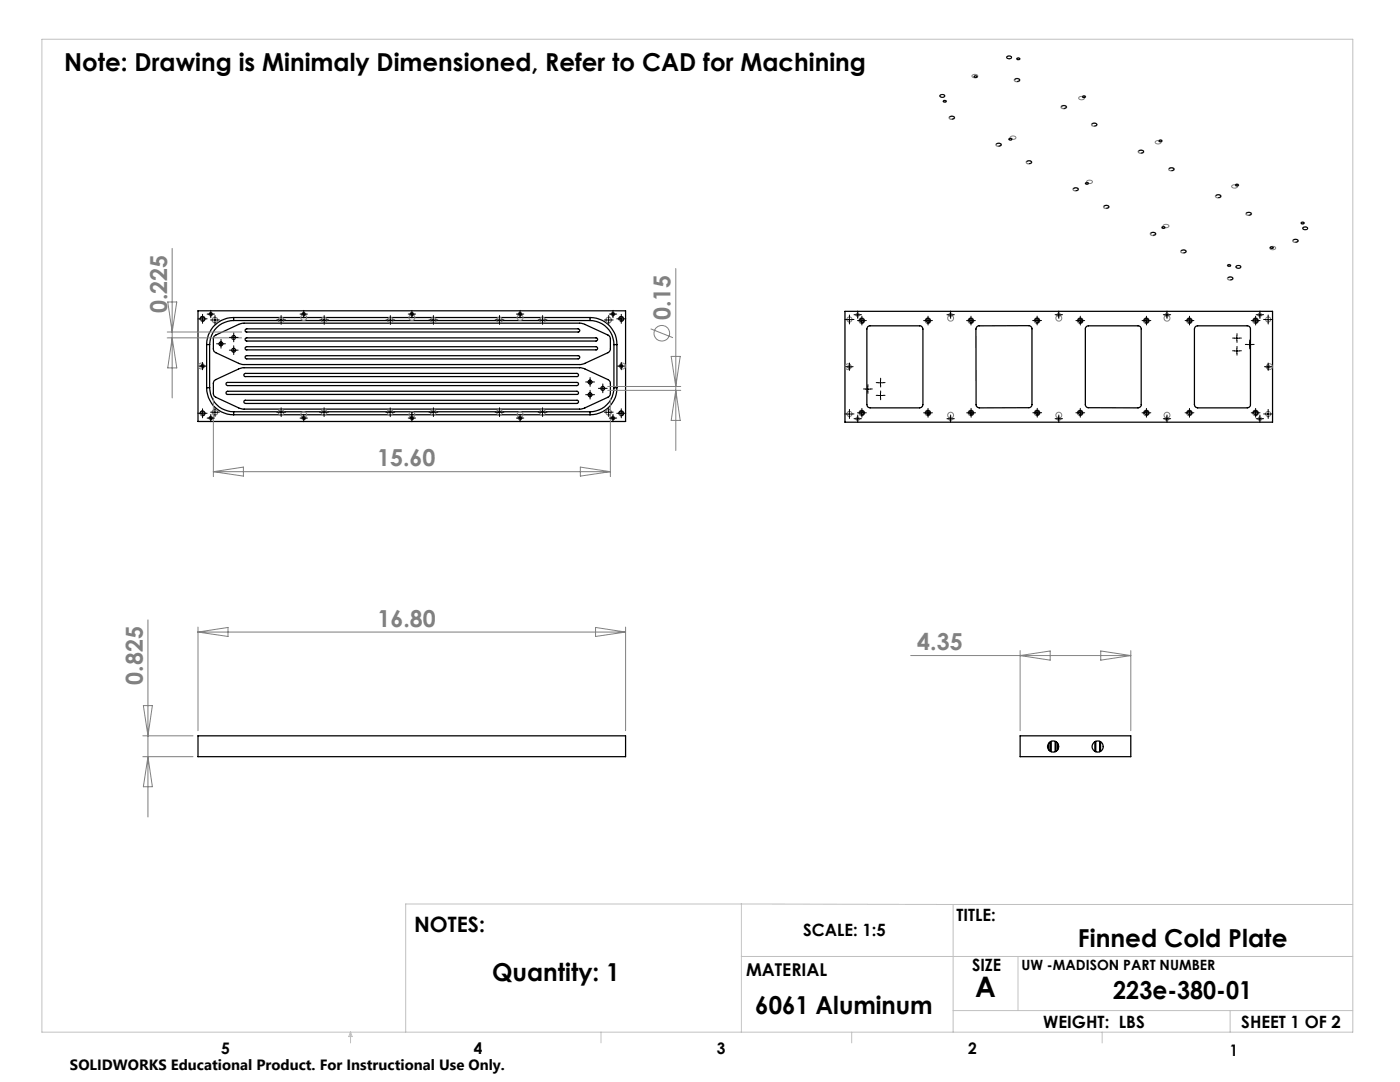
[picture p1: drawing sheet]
<svg xmlns="http://www.w3.org/2000/svg" width="279mm" height="216mm" viewBox="0 0 279 216" stroke-linecap="round" stroke-linejoin="round" font-family="sans-serif">
<g fill="none" stroke="#c0c0c0" stroke-width=".2">
<path d="M8.4 7.8h261.6v198.2h-261.6zM148 180.4v25.6M148 180.4h-67v25.6M148 190.9h122M148 180.4l42.2 .1M190.2 180.5v25.5M190.2 180.5h79.8M203.2 190.9v10.7M70 206v2.1M70 206l.3 .8h-.7zM119.9 206v2.1M170 206v2.1"/>
<path d="M190.2 201.6h79.8M220 206v2.1M245.5 201.6v4.4"/>
</g>
<g fill="none" stroke="#000" stroke-width=".25">
<path d="M39.5 62h85.3v22.1h-85.3zM41.2 77.4a5.3 5.3 0 0 0 5.4 5.4M41.2 68.8v8.6M41.2 68.8h.6M41.2 77.4h.6M41.8 77.4a4.8 4.8 0 0 0 4.8 4.8M41.8 68.8v8.6M42.8 67.1l5-2.4 .6-.2h67.6l.6 .2 4.7 2.2 .3 .2 .2 .4v2.2l-.3 .5-4.9 2.4-.6 .1h-67.6l-.6-.1-4.7-2.2a.75 .75 0 0 1-.5-.8v-2.1zM42.8 76l5-2.4 .6-.2h67.6l.6 .2 4.7 2.1 .3 .3 .2 .4v2.2l-.3 .5-4.9 2.4-.6 .1h-67.6l-.6-.1-4.7-2.2a.75 .75 0 0 1-.5-.8v-2.1zM45.2 76.4l69.9-.1a.32 .32 0 0 1 .4 .3 .32 .32 0 0 1-.4 .3h-69.7l-.3-.2zM45.2 78.2l.2-.1h69.7a.32 .32 0 0 1 .4 .3 .32 .32 0 0 1-.4 .3h-69.8l-.2-.2zM46.6 63.4a5.4 5.4 0 0 0-5.4 5.4"/>
<path d="M46.6 64a4.8 4.8 0 0 0-4.8 4.8M46.6 63.4h71.2M46.6 64h71.2M46.6 63.4v.6M48.8 74.6l.2-.1h66.1a.32 .32 0 0 1 .4 .3 .32 .32 0 0 1-.4 .3h-66.2l-.2-.1zM48.8 79.9h66.3a.32 .32 0 0 1 .4 .3 .32 .32 0 0 1-.4 .3h-66.1l-.3-.2zM49 65.7l.2-.1h66.2a.32 .32 0 0 1 .3 .3 .32 .32 0 0 1-.3 .4h-66.3l-.2-.2zM49 67.5l70-.1a.32 .32 0 0 1 .3 .3 .32 .32 0 0 1-.3 .4h-69.8l-.3-.3zM49 69.3l.2-.1h69.8a.32 .32 0 0 1 .3 .3 .32 .32 0 0 1-.3 .3h-69.9l-.2-.2zM49 71h66.4a.32 .32 0 0 1 .3 .3 .32 .32 0 0 1-.3 .3h-66.2l-.3-.2zM117.8 63.4a5.3 5.3 0 0 1 5.3 5.4M117.8 64a4.8 4.8 0 0 1 4.7 4.8"/>
<path d="M117.8 63.4v.6M122.5 77.4a4.8 4.8 0 0 1-4.7 4.8M122.5 68.8v8.6M122.5 68.8h.6M122.5 77.4h.6M123.1 77.4a5.3 5.3 0 0 1-5.3 5.4M123.1 68.8v8.6M168.6 62.1h85.4v22.1h-85.4zM173.2 65.2l.3-.2h10.1a.66 .66 0 0 1 .6 .7v15.1l-.1 .3-.5 .3h-10a.66 .66 0 0 1-.6-.6v-15.1zM195 65.2l.3-.2h10a.66 .66 0 0 1 .7 .6v15.1a.6 .6 0 0 1-.7 .7h-9.9a.66 .66 0 0 1-.6-.6v-15.1zM216.8 65.2l.3-.2h10a.6 .6 0 0 1 .7 .7v15.1a.66 .66 0 0 1-.7 .6h-9.9a.6 .6 0 0 1-.6-.7v-15.2zM238.5 65.3l.4-.3h10a.6 .6 0 0 1 .7 .7v15.1a.66 .66 0 0 1-.7 .6h-9.9l-.5-.3-.1-.3v-15.1z"/>
<path d="M46.6 82.8h71.2M46.6 82.2h71.2M46.6 82.2v.6M82.2 82.2v.6M117.8 82.2v.6M39.5 146.8h85.3v4.2h-85.3zM203.6 146.8h22.1v4.2h-22.1zM209.3 148.3v1.3M209.6 148v1.9M209.8 147.9v2.1M210.6 147.9v2.1M210.7 148v1.9"/>
<path d="M211.1 148.3v1.3M218.5 148v1.9M218.7 147.9v2.1M219.5 147.9v2.1M219.6 148v1.9"/>
<circle cx="40.4" cy="63.6" r=".4"/>
<circle cx="40.4" cy="73.1" r=".25"/>
<circle cx="42" cy="62.7" r=".25"/>
<circle cx="44.1" cy="68.6" r=".38"/>
<circle cx="46.6" cy="67.3" r=".38"/>
<circle cx="46.6" cy="69.9" r=".38"/>
<circle cx="60.6" cy="62.7" r=".25"/>
<circle cx="82.2" cy="62.7" r=".25"/>
<circle cx="103.8" cy="62.7" r=".25"/>
<circle cx="117.8" cy="76.2" r=".38"/>
<circle cx="117.8" cy="78.8" r=".38"/>
<circle cx="120.3" cy="77.5" r=".38"/>
<circle cx="122.3" cy="62.7" r=".25"/>
<circle cx="124" cy="73.1" r=".25"/>
<circle cx="124" cy="63.6" r=".4"/>
<circle cx="172" cy="64" r=".38"/>
<circle cx="185.2" cy="64" r=".39"/>
<circle cx="193.7" cy="64" r=".38"/>
<circle cx="207" cy="64" r=".38"/>
<circle cx="215.6" cy="64" r=".39"/>
<circle cx="228.8" cy="64" r=".39"/>
<circle cx="237.4" cy="64" r=".39"/>
<circle cx="250.6" cy="64" r=".39"/>
<circle cx="40.4" cy="82.5" r=".41"/>
<circle cx="42" cy="83.4" r=".24"/>
<circle cx="60.6" cy="83.4" r=".24"/>
<circle cx="82.2" cy="83.4" r=".24"/>
<circle cx="103.8" cy="83.4" r=".24"/>
<circle cx="122.3" cy="83.4" r=".24"/>
<circle cx="124" cy="82.5" r=".41"/>
<circle cx="172" cy="82.4" r=".37"/>
<circle cx="185.2" cy="82.4" r=".37"/>
<circle cx="193.8" cy="82.4" r=".37"/>
<circle cx="207" cy="82.4" r=".38"/>
<circle cx="215.6" cy="82.4" r=".38"/>
<circle cx="228.8" cy="82.4" r=".38"/>
<circle cx="237.4" cy="82.4" r=".38"/>
<circle cx="250.6" cy="82.4" r=".38"/>
<circle cx="210.2" cy="149" r="1.11"/>
<circle cx="219.1" cy="149" r="1.11"/>
</g>
<g fill="none" stroke="#808080" stroke-width=".2">
<path d="M34.4 49.6v29.8M134.9 53.6v36.3M33.4 66.3h14.8M33.4 67.4h14.8M33.5 60.3h1.8l-.9 6zM34.4 67.4l.9 6h-1.8zM42.6 79.5v15.6M121.3 77.1h14.6M121.3 77.9h14.6M121.8 79.5v15.6M129.9 65.6l4.4 1.8M133.9 71.1h1.8l-.8 6z"/>
<path d="M134.9 77.9l.8 6h-1.8zM42.6 94.1h79.2M42.6 94.1l6-.9v1.8zM115.8 93.2l6 .9-6 .9zM29.5 123.7v39.3M39.5 125.1v20.7M39.5 126.1h85.3M39.5 126.1l6-.9v1.8zM118.9 125.2l5.9 .9-5.9 .9zM124.8 125.1v20.7M181.8 130.8h43.9M203.6 129.8v16"/>
<path d="M203.6 130.8l6-.9v1.8zM219.7 129.9l6 .9-6 .9zM225.7 129.8v16M28.5 151h10M28.5 146.8h10M28.6 140.8h1.8l-.9 6zM29.5 151l.9 6h-1.8z"/>
<circle cx="132.1" cy="66.5" r="1.56"/>
</g>
<g fill="none" stroke="#808080" stroke-width=".25">
<path d="M194.5 15.2l.4-.1a.22 .22 0 0 1 .1 .4 .22 .22 0 0 1-.3 0l-.3-.2zM202.6 15.8l.6-.1a.32 .32 0 0 1 .3 .4 .32 .32 0 0 1-.5 .2l-.4-.1a.24 .24 0 0 1-.2-.2 .24 .24 0 0 1 .2-.2zM202.9 11.7l.5-.1a.22 .22 0 0 1 .1 .3 .22 .22 0 0 1-.3 0zM216 19.2l.2-.1a.26 .26 0 0 1 .4 0 .26 .26 0 0 1 0 .4 .26 .26 0 0 1-.4 0zM188.2 20.1h.5a.16 .16 0 0 1 .2 .1 .16 .16 0 0 1-.2 .2h-.4zM189.4 23.4a.6 .6 0 0 1 .6-.2 .6 .6 0 0 1 .5 .4 .59 .59 0 0 1-.6 .2 .59 .59 0 0 1-.5-.4zM198.8 28.7a.53 .53 0 0 1 .6-.2 .53 .53 0 0 1 .4 .5 .52 .52 0 0 1-.6 .2 .52 .52 0 0 1-.4-.5zM201.4 27.7l.5-.1a.16 .16 0 0 1 .1 .2 .16 .16 0 0 1-.2 .1h-.4zM204.9 32.2a.53 .53 0 0 1 .6-.2 .53 .53 0 0 1 .3 .5l-.6 .2a.29 .29 0 0 1-.3-.1 .29 .29 0 0 1 0-.4zM211.8 21.2a.53 .53 0 0 1 .6-.2 .53 .53 0 0 1 .4 .5 .54 .54 0 0 1-.6 .2 .54 .54 0 0 1-.4-.5zM214.2 37.6a.53 .53 0 0 1 .6-.2 .53 .53 0 0 1 .4 .5 .52 .52 0 0 1-.6 .2 .52 .52 0 0 1-.4-.5zM216.7 36.5l.4-.1a.28 .28 0 0 1-.2 .4 .28 .28 0 0 1-.3-.3z"/>
<path d="M217.9 24.7l.8-.1a.34 .34 0 0 1 .1 .5 .34 .34 0 0 1-.5 .1l-.2-.1a.25 .25 0 0 1-.3-.2 .25 .25 0 0 1 .1-.2zM227.2 30.1a.54 .54 0 0 1 .6-.2 .54 .54 0 0 1 .4 .5 .54 .54 0 0 1-.6 .2 .54 .54 0 0 1-.4-.5zM231.3 28l.2-.1a.26 .26 0 0 1 .3 0 .26 .26 0 0 1 0 .4 .26 .26 0 0 1-.3 0l-.2-.1zM233.3 33.7a.59 .59 0 0 1 .5-.3 .59 .59 0 0 1 .5 .5 .6 .6 0 0 1-1-.2zM242.6 39a.54 .54 0 0 1 .6-.2 .54 .54 0 0 1 .4 .5l-.3 .2-.4-.1a.27 .27 0 0 1-.3-.1 .27 .27 0 0 1 0-.3zM246.6 36.9l.1-.1a.26 .26 0 0 1 .4-.1 .26 .26 0 0 1 0 .4 .26 .26 0 0 1-.4 0zM220.3 41.1l.8-.1a.34 .34 0 0 1 .1 .5 .34 .34 0 0 1-.5 .1l-.2-.1a.25 .25 0 0 1-.3-.2 .25 .25 0 0 1 .1-.2zM229.6 46.5l.4-.1h.4a.32 .32 0 0 1 .3 .4 .32 .32 0 0 1-.5 .2h-.2a.32 .32 0 0 1-.3-.1 .32 .32 0 0 1-.1-.4zM231.9 45.3h.5a.17 .17 0 0 1 .1 .2 .17 .17 0 0 1-.2 .1l-.3-.1zM235.7 50.1a.59 .59 0 0 1 .5-.3 .59 .59 0 0 1 .5 .5 .6 .6 0 0 1-1-.2zM245 52.9l.4-.1a.22 .22 0 0 1 .2 .2 .22 .22 0 0 1-.3 .2zM245 55.5a.62 .62 0 0 1 1.1 .2 .59 .59 0 0 1-.6 .2 .59 .59 0 0 1-.5-.4z"/>
<path d="M248.7 42.5a.55 .55 0 0 1 .6-.2 .55 .55 0 0 1 .4 .5l-.6 .2a.31 .31 0 0 1-.4-.1 .31 .31 0 0 1 0-.4zM253.5 49.4l.5-.2a.16 .16 0 0 1 .1 .2 .16 .16 0 0 1-.1 .2h-.4zM258.1 47.9l.6-.1a.33 .33 0 0 1 .4 .3 .33 .33 0 0 1-.5 .3l-.5-.1-.1-.2zM259.7 44.4l.4-.1a.23 .23 0 0 1 .1 .4 .23 .23 0 0 1-.3 0l-.3-.2z"/>
<circle cx="40.4" cy="73.1" r=".33"/>
<circle cx="42" cy="62.7" r=".33"/>
<circle cx="42.9" cy="63.8" r=".56"/>
<circle cx="56.1" cy="63.9" r=".56"/>
<circle cx="60.6" cy="62.7" r=".33"/>
<circle cx="64.7" cy="63.8" r=".54"/>
<circle cx="77.9" cy="63.9" r=".55"/>
<circle cx="82.2" cy="62.7" r=".33"/>
<circle cx="86.5" cy="63.9" r=".54"/>
<circle cx="99.7" cy="63.8" r=".54"/>
<circle cx="103.8" cy="62.7" r=".33"/>
<circle cx="108.3" cy="63.9" r=".55"/>
<circle cx="121.5" cy="63.9" r=".55"/>
<circle cx="122.3" cy="62.7" r=".32"/>
<circle cx="124" cy="73.1" r=".33"/>
<circle cx="169.5" cy="73.2" r=".33"/>
<circle cx="171.2" cy="62.8" r=".32"/>
<circle cx="172" cy="64" r=".55"/>
<circle cx="185.2" cy="64" r=".54"/>
<circle cx="189.7" cy="62.8" r=".32"/>
<circle cx="193.8" cy="64" r=".54"/>
<circle cx="207" cy="64" r=".55"/>
<circle cx="211.3" cy="62.8" r=".32"/>
<circle cx="215.6" cy="64" r=".56"/>
<circle cx="228.8" cy="64" r=".55"/>
<circle cx="232.9" cy="62.8" r=".32"/>
<circle cx="237.4" cy="64" r=".56"/>
<circle cx="250.6" cy="64" r=".56"/>
<circle cx="251.4" cy="62.8" r=".33"/>
<circle cx="253.1" cy="73.2" r=".33"/>
<circle cx="42" cy="83.4" r=".33"/>
<circle cx="42.9" cy="82.3" r=".55"/>
<circle cx="56.1" cy="82.3" r=".55"/>
<circle cx="60.6" cy="83.4" r=".33"/>
<circle cx="64.7" cy="82.3" r=".55"/>
<circle cx="77.9" cy="82.3" r=".55"/>
<circle cx="82.2" cy="83.4" r=".33"/>
<circle cx="86.5" cy="82.3" r=".55"/>
<circle cx="99.7" cy="82.3" r=".54"/>
<circle cx="103.8" cy="83.4" r=".33"/>
<circle cx="108.3" cy="82.3" r=".55"/>
<circle cx="121.5" cy="82.3" r=".55"/>
<circle cx="122.3" cy="83.4" r=".32"/>
<circle cx="171.2" cy="83.6" r=".33"/>
<circle cx="172" cy="82.4" r=".55"/>
<circle cx="185.2" cy="82.4" r=".55"/>
<circle cx="189.7" cy="83.6" r=".33"/>
<circle cx="193.8" cy="82.4" r=".55"/>
<circle cx="207" cy="82.4" r=".55"/>
<circle cx="211.3" cy="83.6" r=".33"/>
<circle cx="215.6" cy="82.4" r=".55"/>
<circle cx="228.8" cy="82.4" r=".55"/>
<circle cx="232.9" cy="83.6" r=".33"/>
<circle cx="237.4" cy="82.4" r=".55"/>
<circle cx="250.6" cy="82.4" r=".55"/>
<circle cx="251.4" cy="83.6" r=".33"/>
</g>
<g fill="none" stroke="#808080" stroke-width=".2" stroke-dasharray="15.2 1.3 1.3 1.3" stroke-linecap="butt">
<path d="M188.5 19.3a.46 .46 0 0 0-.4-.5 .46 .46 0 0 0-.5 .4l.4 .2 .5-.1M195.1 15.3a.56 .56 0 0 0-.4-.5 .56 .56 0 0 0-.7 .2 .56 .56 0 0 0 .4 .6 .56 .56 0 0 0 .7-.3M201.8 11.6a.46 .46 0 0 0-.4-.5 .46 .46 0 0 0-.5 .5l.4 .1 .5-.1M216.4 19.7a.56 .56 0 0 0-.4-.5 .56 .56 0 0 0-.7 .2 .56 .56 0 0 0 .4 .6 .56 .56 0 0 0 .7-.3M202.7 27.6a.56 .56 0 0 0-.4-.5 .56 .56 0 0 0-.7 .2 .56 .56 0 0 0 .4 .6 .56 .56 0 0 0 .7-.3M218 36.4a.56 .56 0 0 0-.4-.5 .56 .56 0 0 0-.7 .2 .56 .56 0 0 0 .4 .6 .56 .56 0 0 0 .7-.3M231.6 28.5a.56 .56 0 0 0-.4-.5 .56 .56 0 0 0-.6 .2 .56 .56 0 0 0 .4 .6 .56 .56 0 0 0 .6-.3M246.9 37.4a.56 .56 0 0 0-.4-.6 .56 .56 0 0 0-.6 .2 .56 .56 0 0 0 .4 .6 .56 .56 0 0 0 .6-.2M233.2 45.3a.56 .56 0 0 0-.4-.6 .56 .56 0 0 0-.6 .2 .56 .56 0 0 0 .4 .6 .56 .56 0 0 0 .6-.2M247.6 53.4a.46 .46 0 0 0-.4-.5 .46 .46 0 0 0-.5 .5l.4 .1 .5-.1M254.5 49.7a.56 .56 0 0 0-.4-.6 .56 .56 0 0 0-.6 .2 .56 .56 0 0 0 .4 .6 .56 .56 0 0 0 .6-.2M260.9 45.7a.46 .46 0 0 0-.4-.4 .46 .46 0 0 0-.5 .4l.4 .1 .5-.1"/>
<path d="M40.7 72.9a.59 .59 0 0 0-.9-.3 .59 .59 0 0 0 .2 1 .59 .59 0 0 0 .8-.6l-.1-.1M40.9 63.5a.51 .51 0 0 0-.8-.3 .51 .51 0 0 0 .1 .9 .51 .51 0 0 0 .7-.5v-.1M61.2 63.2a.59 .59 0 0 0-1-.3 .59 .59 0 0 0 .2 1 .59 .59 0 0 0 .8-.6v-.1M82.8 63.2a.59 .59 0 0 0-1-.3 .59 .59 0 0 0 .2 1 .59 .59 0 0 0 .8-.6v-.1M104.4 63.2a.59 .59 0 0 0-1-.3 .59 .59 0 0 0 .2 1 .59 .59 0 0 0 .8-.6v-.1M124.5 63.5a.51 .51 0 0 0-.9-.3 .51 .51 0 0 0 .2 .9 .51 .51 0 0 0 .7-.5v-.1M124.8 72.9a.59 .59 0 0 0-1-.3 .59 .59 0 0 0 .2 1 .59 .59 0 0 0 .8-.6v-.1M169.8 73.3a.59 .59 0 0 1-.9 .3 .59 .59 0 0 1 .2-1 .59 .59 0 0 1 .8 .6l-.1 .1M170 63.9a.51 .51 0 0 1-.8 .2 .51 .51 0 0 1 .1-.8 .51 .51 0 0 1 .7 .5v.1M190.3 63.7a.59 .59 0 0 1-1 .2 .59 .59 0 0 1 .2-1 .59 .59 0 0 1 .8 .7v.1M211.9 63.7a.59 .59 0 0 1-1 .2 .59 .59 0 0 1 .2-1 .59 .59 0 0 1 .8 .7v.1M233.5 63.7a.59 .59 0 0 1-1 .2 .59 .59 0 0 1 .2-1 .59 .59 0 0 1 .8 .7v.1"/>
<path d="M253.6 63.9a.51 .51 0 0 1-.9 .2 .51 .51 0 0 1 .2-.8 .51 .51 0 0 1 .7 .5v.1M253.9 73.3a.59 .59 0 0 1-1 .3 .59 .59 0 0 1 .2-1 .59 .59 0 0 1 .8 .6v.1M40.9 82.3a.51 .51 0 0 0-.8-.2 .51 .51 0 0 0 .1 .8 .51 .51 0 0 0 .7-.5v-.1M61.2 82.5a.59 .59 0 0 0-1-.2 .59 .59 0 0 0 .2 1 .59 .59 0 0 0 .8-.6v-.2M82.8 82.5a.59 .59 0 0 0-1-.2 .59 .59 0 0 0 .2 1 .59 .59 0 0 0 .8-.6v-.2M104.4 82.5a.59 .59 0 0 0-1-.2 .59 .59 0 0 0 .2 1 .59 .59 0 0 0 .8-.6v-.2M124.5 82.3a.51 .51 0 0 0-.9-.2 .51 .51 0 0 0 .2 .8 .51 .51 0 0 0 .7-.5v-.1M170 82.7a.51 .51 0 0 1-.8 .3 .51 .51 0 0 1 .1-.9 .51 .51 0 0 1 .7 .5v.1M190.3 83a.59 .59 0 0 1-1 .3 .59 .59 0 0 1 .2-1 .59 .59 0 0 1 .8 .6v.1M211.9 83a.59 .59 0 0 1-1 .3 .59 .59 0 0 1 .2-1 .59 .59 0 0 1 .8 .6v.1M233.5 83a.59 .59 0 0 1-1 .3 .59 .59 0 0 1 .2-1 .59 .59 0 0 1 .8 .6v.1M253.6 82.7a.51 .51 0 0 1-.9 .3 .51 .51 0 0 1 .2-.9 .51 .51 0 0 1 .7 .5v.1"/>
</g>
<g fill="none" stroke="#000" stroke-width=".2">
<path d="M187.6 19l.7-.1a.3 .3 0 0 1 .2 .4 .3 .3 0 0 1-.4 .1l-.5-.1zM194.5 15.2h.4a.23 .23 0 0 1-.2 .3 .23 .23 0 0 1-.2-.3zM200.9 11.3l.5-.1a.33 .33 0 0 1 .4 .1 .33 .33 0 0 1-.1 .4 .33 .33 0 0 1-.4 0l-.3-.1zM203 11.7l.3-.1a.24 .24 0 0 1-.1 .4 .24 .24 0 0 1-.2-.3zM216.1 19.2h.4a.21 .21 0 0 1-.2 .3 .21 .21 0 0 1-.2-.3zM188.3 20.1h.5a.22 .22 0 0 1-.3 .3 .22 .22 0 0 1-.2-.3zM201.4 27.8l.4-.2 .1 .2-.3 .1zM216.6 36.5l.5-.1a.24 .24 0 0 1-.2 .4 .24 .24 0 0 1-.3-.3zM231.4 28a.24 .24 0 0 1 .4-.1 .24 .24 0 0 1 0 .4 .24 .24 0 0 1-.3 0zM246.6 36.8h.5a.23 .23 0 0 1-.2 .3 .23 .23 0 0 1-.3-.3zM232 45.3h.4a.23 .23 0 0 1-.2 .3 .23 .23 0 0 1-.2-.3zM245.1 52.8a.25 .25 0 0 1 .4 0 .25 .25 0 0 1 0 .4 .25 .25 0 0 1-.4-.1l-.1-.1z"/>
<path d="M246.7 53.1l.4-.1a.33 .33 0 0 1 .5 .1 .33 .33 0 0 1-.1 .4 .33 .33 0 0 1-.4 0l-.4-.1zM253.6 49.3h.4a.23 .23 0 0 1-.2 .3 .23 .23 0 0 1-.2-.3zM259.8 44.4a.25 .25 0 0 1 .4-.1 .25 .25 0 0 1 0 .4 .25 .25 0 0 1-.4-.1l-.1-.1zM260 45.4l.5-.1a.33 .33 0 0 1 .4 .1 .33 .33 0 0 1-.1 .4 .33 .33 0 0 1-.4 0l-.3-.1zM39.9 73.1h1M39.9 63.6h1M39.9 63.7a.48 .48 0 0 1 .5-.6 .48 .48 0 0 1 .5 .6 .48 .48 0 0 1-.6 .4M40.1 73.1a.28 .28 0 0 1 .3-.3 .28 .28 0 0 1 .3 .3 .28 .28 0 0 1-.4 .2M40.4 63.1v1M40.4 72.6v1M41.6 62.7h.9M41.8 62.8a.3 .3 0 0 1 .2-.4 .3 .3 0 0 1 .4 .3 .3 .3 0 0 1-.4 .3"/>
<path d="M42.1 62.2v1M42.4 63.9h1M42.9 63.4v.9M43.6 68.6h1M44.1 68.1v1M46.1 67.3h1M46.1 69.9h1M46.6 66.9v.9M46.6 69.4v1M55.6 63.9h1M56.1 63.4v.9M60.1 62.7h1"/>
<path d="M60.3 62.8a.3 .3 0 0 1 .3-.4 .3 .3 0 0 1 .3 .3 .3 .3 0 0 1-.4 .3M60.6 62.2v1M64.2 63.9h1M64.7 63.4v.9M77.4 63.9h1M77.9 63.4v1M81.7 62.7h1M81.9 62.8a.3 .3 0 0 1 .3-.4 .3 .3 0 0 1 .3 .3 .3 .3 0 0 1-.4 .3M82.2 62.2v1M86 63.9h1M86.5 63.4v1M99.2 63.9h1"/>
<path d="M99.7 63.4v.9M103.3 62.7h1M103.5 62.8a.3 .3 0 0 1 .3-.4 .3 .3 0 0 1 .3 .3 .3 .3 0 0 1-.4 .3M103.8 62.2v1M107.8 63.9h1M108.3 63.4v.9M117.3 78.8h1M117.3 76.2h1M117.8 75.7v1M117.8 78.3v1M119.8 77.5h1M120.3 77v1"/>
<path d="M121 63.9h1M121.5 63.4v.9M121.8 62.7h1M122.1 62.8a.29 .29 0 0 1 .2-.4 .29 .29 0 0 1 .3 .4 .29 .29 0 0 1-.4 .2M122.3 62.2v1M123.5 73.1h1M123.5 63.6h1M123.5 63.7a.48 .48 0 0 1 .4-.6 .48 .48 0 0 1 .6 .6 .48 .48 0 0 1-.6 .4M123.7 73.1a.28 .28 0 0 1 .2-.3 .28 .28 0 0 1 .3 .3 .28 .28 0 0 1-.3 .2M124 63.1v1M124 72.6v1M169 73.2h1"/>
<path d="M169 63.8h1M169.5 63.3v1M169.5 72.7v1M170.7 62.8h1M171.2 62.3v1M171.5 64h1M171.5 64.1a.48 .48 0 0 1 .5-.6 .48 .48 0 0 1 .5 .5 .48 .48 0 0 1-.6 .5M172 63.5v1M172.7 77.6h1M173.2 77.1v1M175.2 78.9h1M175.2 76.4h1"/>
<path d="M175.7 75.8v1.1M175.7 78.4v1M184.7 64h1M184.7 64.1a.48 .48 0 0 1 .4-.6 .48 .48 0 0 1 .6 .5 .48 .48 0 0 1-.6 .5M185.2 63.5v1M189.2 62.8h1M189.7 62.3v1M193.3 64h1M193.3 64.1a.48 .48 0 0 1 .4-.6 .48 .48 0 0 1 .5 .5 .48 .48 0 0 1-.6 .5M193.8 63.5v1M206.5 64.1a.48 .48 0 0 1 .4-.6 .48 .48 0 0 1 .5 .5 .48 .48 0 0 1-.6 .5M206.5 64h1"/>
<path d="M207 63.5v1M210.8 62.8h1M211.3 62.3v1M215.1 64h1M215.1 64.1a.48 .48 0 0 1 .5-.6 .48 .48 0 0 1 .5 .6 .48 .48 0 0 1-.7 .4M215.6 63.5v1M228.3 64h1M228.3 64.1a.48 .48 0 0 1 .4-.6 .48 .48 0 0 1 .6 .5 .48 .48 0 0 1-.6 .5M228.8 63.5v1M232.4 62.8h1M232.9 62.3v1M236.9 64h1"/>
<path d="M236.9 64.1a.48 .48 0 0 1 .4-.6 .48 .48 0 0 1 .5 .5 .48 .48 0 0 1-.6 .5M237.4 63.5v1M246.3 67.5h1.1M246.3 70h1.1M246.8 67v1M246.8 69.5v1M248.9 68.8h1M249.4 68.2v1.1M250.1 64h1M250.1 64.1a.48 .48 0 0 1 .5-.6 .48 .48 0 0 1 .5 .6 .48 .48 0 0 1-.7 .4M250.6 63.5v1M250.9 62.8h1"/>
<path d="M251.4 62.3v1M252.6 73.2h1M252.6 63.8h1M253.1 63.3v1M253.1 72.7v1M39.9 82.5h1M39.9 82.6a.47 .47 0 0 1 .4-.6 .47 .47 0 0 1 .6 .5 .47 .47 0 0 1-.6 .4M40.4 82v1M41.6 83.4h.9M41.8 83.5a.28 .28 0 0 1 .2-.3 .28 .28 0 0 1 .3 .3 .28 .28 0 0 1-.3 .2M42.1 82.9v1M42.4 82.3h1"/>
<path d="M42.9 81.8v1M55.6 82.3h1M56.1 81.8v1M60.1 83.4h1M60.3 83.5a.28 .28 0 0 1 .3-.3 .28 .28 0 0 1 .3 .3 .28 .28 0 0 1-.4 .2M60.6 82.9v1M64.2 82.3h1M64.7 81.8v1M77.4 82.3h1M77.9 81.8v1M81.7 83.4h1M81.9 83.5a.28 .28 0 0 1 .3-.3 .28 .28 0 0 1 .3 .3 .28 .28 0 0 1-.4 .2"/>
<path d="M82.2 82.9v1M86 82.3h1M86.5 81.8v1M99.2 82.3h1M99.7 81.8v1M103.3 83.4h1M103.5 83.5a.28 .28 0 0 1 .3-.3 .28 .28 0 0 1 .3 .3 .28 .28 0 0 1-.4 .2M103.8 82.9v1M107.8 82.3h1M108.3 81.8v1M121 82.3h1M121.5 81.8v1"/>
<path d="M121.8 83.4h1M122.1 83.5a.28 .28 0 0 1 .2-.3 .28 .28 0 0 1 .3 .3 .28 .28 0 0 1-.4 .2M122.3 82.9v1M123.5 82.5h1M123.5 82.6a.47 .47 0 0 1 .4-.6 .47 .47 0 0 1 .5 .5 .47 .47 0 0 1-.5 .4M124 82v1M169 82.6h1M169.5 82.1v1M170.7 83.6h1M171.2 83.1v1M171.5 82.4h1M171.5 82.5a.48 .48 0 0 1 .5-.6 .48 .48 0 0 1 .5 .5 .48 .48 0 0 1-.6 .5"/>
<path d="M172 81.9v1M184.7 82.4h1M184.7 82.5a.48 .48 0 0 1 .4-.6 .48 .48 0 0 1 .6 .5 .48 .48 0 0 1-.6 .5M185.2 81.9v1M189.2 83.6h1M189.7 83.1v1M193.3 82.4h1M193.3 82.5a.48 .48 0 0 1 .5-.6 .48 .48 0 0 1 .5 .5 .48 .48 0 0 1-.6 .5M193.8 81.9v1M206.5 82.4h1M206.5 82.5a.49 .49 0 0 1 .4-.6 .49 .49 0 0 1 .6 .5 .49 .49 0 0 1-.6 .4M207 81.9v1"/>
<path d="M210.8 83.6h1M211.3 83.1v1M215.1 82.4h1M215.1 82.5a.47 .47 0 0 1 .4-.6 .47 .47 0 0 1 .5 .5 .47 .47 0 0 1-.6 .4M215.6 81.9v1M228.3 82.4h1M228.3 82.5a.48 .48 0 0 1 .4-.6 .48 .48 0 0 1 .6 .5 .48 .48 0 0 1-.6 .5M228.8 81.9v1M232.4 83.6h1M232.9 83.1v1M236.9 82.4h1M236.9 82.5a.48 .48 0 0 1 .4-.6 .48 .48 0 0 1 .5 .5 .48 .48 0 0 1-.6 .5"/>
<path d="M237.4 81.9v1M250.1 82.4h1M250.1 82.5a.48 .48 0 0 1 .5-.6 .48 .48 0 0 1 .5 .6 .48 .48 0 0 1-.7 .4M250.6 81.9v1M250.9 83.6h1M251.4 83.1v1M252.6 82.6h1M253.1 82.1v1"/>
</g>
<g fill="none" stroke="#000" stroke-width=".2" stroke-dasharray="1.3 .6" stroke-dashoffset=".4" stroke-linecap="butt">
<path d="M203.3 15.8l-.2-.1a.34 .34 0 0 0-.6 .2 .34 .34 0 0 0 .5 .3h.2a.23 .23 0 0 0 .3-.2 .23 .23 0 0 0-.2-.2M190.3 23.3l-.2-.1a.34 .34 0 0 0-.6 .2 .34 .34 0 0 0 .5 .4l.2-.1a.23 .23 0 0 0 .2-.2 .23 .23 0 0 0-.1-.2M199.7 28.7l-.3-.1a.34 .34 0 0 0-.6 .2 .34 .34 0 0 0 .5 .3h.2a.23 .23 0 0 0 .3-.2 .23 .23 0 0 0-.1-.2M205.7 32.2l-.2-.1a.34 .34 0 0 0-.6 .2 .34 .34 0 0 0 .5 .3h.2a.23 .23 0 0 0 .2-.2 .23 .23 0 0 0-.1-.2M212.7 21.2l-.3-.1a.34 .34 0 0 0-.6 .2 .34 .34 0 0 0 .6 .3h.1a.23 .23 0 0 0 .3-.2 .23 .23 0 0 0-.1-.2M215 37.6l-.2-.1a.34 .34 0 0 0-.6 .2 .34 .34 0 0 0 .5 .3h.2a.23 .23 0 0 0 .3-.2 .23 .23 0 0 0-.2-.2M218.7 24.7l-.2-.1a.34 .34 0 0 0-.6 .2 .34 .34 0 0 0 .5 .3h.2a.23 .23 0 0 0 .3-.2 .23 .23 0 0 0-.2-.2M228.1 30.1l-.3-.1a.34 .34 0 0 0-.6 .2 .34 .34 0 0 0 .6 .3h.1a.23 .23 0 0 0 .3-.2 .23 .23 0 0 0-.1-.2M234.2 33.6l-.3-.1a.34 .34 0 0 0-.6 .2 .34 .34 0 0 0 .5 .3h.2a.23 .23 0 0 0 .3-.2 .23 .23 0 0 0-.1-.2M243.5 38.9h-.3a.34 .34 0 0 0-.5 .2 .34 .34 0 0 0 .5 .3h.2a.23 .23 0 0 0 .2-.2 .23 .23 0 0 0-.1-.3M221.1 41.1l-.2-.1a.34 .34 0 0 0-.6 .2 .34 .34 0 0 0 .5 .3h.2a.23 .23 0 0 0 .3-.2 .23 .23 0 0 0-.2-.2M230.5 46.5l-.3-.1a.34 .34 0 0 0-.5 .2 .34 .34 0 0 0 .5 .3h.2a.23 .23 0 0 0 .2-.2 .23 .23 0 0 0-.1-.2"/>
<path d="M236.6 50l-.3-.1a.34 .34 0 0 0-.6 .2 .34 .34 0 0 0 .5 .3h.2a.23 .23 0 0 0 .3-.2 .23 .23 0 0 0-.1-.2M245.9 55.4l-.3-.1a.34 .34 0 0 0-.5 .2 .34 .34 0 0 0 .5 .3h.2a.23 .23 0 0 0 .2-.2 .23 .23 0 0 0-.1-.2M249.6 42.5l-.3-.1a.34 .34 0 0 0-.6 .2 .34 .34 0 0 0 .6 .3h.1a.23 .23 0 0 0 .3-.2 .23 .23 0 0 0-.1-.2M258.9 47.8h-.3a.34 .34 0 0 0-.5 .2 .34 .34 0 0 0 .5 .3h.2a.23 .23 0 0 0 .2-.2 .23 .23 0 0 0-.1-.3"/>
</g>
<g fill="none" stroke="#000" stroke-width=".2" stroke-dasharray="15.2 1.3 1.3 1.3">
<path d="M39.9 73h-.2M39.9 63.6h-.4M40.4 72.5v-.2M40.4 73.5v.3M40.4 63.1v-.4M40.4 64.1v.4M40.9 73h.3M40.9 63.6h.4M41.6 62.7h-.3M42.1 62.2v-.3M42.1 63.2v.2M42.4 63.8h-.4"/>
<path d="M42.6 62.7h.2M42.9 63.3v-.3M42.9 64.3v.4M43.4 63.8h.4M43.6 68.6h-.4M44.1 68.1v-.4M44.1 69.1v.4M44.6 68.6h.4M46.1 67.3h-.3M46.1 69.9h-.3M46.6 66.8v-.4M46.6 67.8v.4"/>
<path d="M46.6 69.4v-.4M46.6 70.4v.3M47.1 67.3h.4M47.1 69.9h.4M55.6 63.8h-.4M56.1 63.3v-.3M56.1 64.3v.4M56.6 63.8h.4M60.1 62.7h-.2M60.6 62.2v-.3M60.6 63.2v.2M61.1 62.7h.3"/>
<path d="M64.2 63.8h-.4M64.7 63.3v-.3M64.7 64.3v.4M65.2 63.8h.4M77.4 63.9h-.4M77.9 63.4v-.4M77.9 64.4v.3M78.4 63.9h.4M81.7 62.7h-.2M82.2 62.2v-.3M82.2 63.2v.2M82.7 62.7h.2"/>
<path d="M86 63.9h-.4M86.5 63.4v-.4M86.5 64.4v.3M87 63.9h.4M99.2 63.8h-.4M99.7 63.3v-.3M99.7 64.3v.4M100.2 63.8h.4M103.3 62.7h-.2M103.8 62.2v-.3M103.8 63.2v.2M104.3 62.7h.2"/>
<path d="M107.8 63.8h-.4M108.3 63.3v-.3M108.3 64.3v.4M108.8 63.8h.4M117.3 78.8h-.4M117.3 76.2h-.4M117.8 78.3v-.4M117.8 79.3v.3M117.8 75.7v-.4M117.8 76.7v.4M118.3 78.8h.3M118.3 76.2h.3"/>
<path d="M119.8 77.5h-.4M120.3 77v-.4M120.3 78v.4M120.8 77.5h.4M121 63.8h-.4M121.5 63.3v-.3M121.5 64.3v.4M121.8 62.7h-.2M122 63.8h.4M122.3 62.2v-.3M122.3 63.2v.2M122.8 62.7h.3"/>
<path d="M123.5 73h-.2M123.5 63.6h-.4M124 72.5v-.2M124 73.5v.3M124 63.1v-.4M124 64.1v.4M124.5 73h.2M124.5 63.6h.4M169 73.2h-.2M169 63.7h-.4M169.5 72.7v-.3M169.5 73.7v.2"/>
<path d="M169.5 63.2v-.4M169.5 64.2v.5M170 73.2h.3M170 63.7h.4M170.7 62.8h-.3M171.2 62.3v-.2M171.2 63.3v.2M171.5 64h-.4M171.7 62.8h.2M172 63.5v-.4M172 64.5v.4M172.5 64h.4"/>
<path d="M172.7 77.6h-.4M173.2 77.1v-.4M173.2 78.1v.4M173.7 77.6h.4M175.2 78.9h-.3M175.2 76.3h-.3M175.7 78.4v-.4M175.7 79.4v.4M175.7 75.8v-.3M175.7 76.8v.4M176.2 78.9h.4M176.2 76.3h.4"/>
<path d="M184.7 64h-.4M185.2 63.5v-.4M185.2 64.5v.4M185.7 64h.4M189.2 62.8h-.2M189.7 62.3v-.2M189.7 63.3v.2M190.2 62.8h.3M193.3 64h-.4M193.8 63.5v-.4M193.8 64.5v.4M194.3 64h.4"/>
<path d="M206.5 64h-.4M207 63.5v-.4M207 64.5v.3M207.5 64h.4M210.8 62.8h-.2M211.3 62.3v-.2M211.3 63.3v.2M211.8 62.8h.2M215.1 64h-.4M215.6 63.5v-.4M215.6 64.5v.4M216.1 64h.4"/>
<path d="M228.3 64h-.4M228.8 63.5v-.4M228.8 64.5v.4M229.3 64h.4M232.4 62.8h-.2M232.9 62.3v-.2M232.9 63.3v.2M233.4 62.8h.2M236.9 64h-.4M237.4 63.5v-.4M237.4 64.5v.4M237.9 64h.4"/>
<path d="M246.4 67.5h-.4M246.4 70h-.4M246.9 67v-.4M246.9 68v.3M246.9 69.5v-.4M246.9 70.5v.4M247.4 67.5h.4M247.4 70h.4M248.9 68.7h-.4M249.4 68.2v-.4M249.4 69.2v.4M249.9 68.7h.4"/>
<path d="M250.1 64h-.4M250.6 63.5v-.4M250.6 64.5v.4M250.9 62.8h-.2M251.1 64h.4M251.4 62.3v-.2M251.4 63.3v.2M251.9 62.8h.3M252.6 73.2h-.2M252.6 63.7h-.4M253.1 72.7v-.3M253.1 73.7v.2"/>
<path d="M253.1 63.2v-.4M253.1 64.2v.5M253.6 73.2h.2M253.6 63.7h.4M39.9 82.5h-.4M40.4 82v-.4M40.4 83v.4M40.9 82.5h.4M41.6 83.4h-.3M42.1 82.9v-.2M42.1 83.9v.3M42.4 82.2h-.4"/>
<path d="M42.6 83.4h.2M42.9 81.7v-.3M42.9 82.7v.4M43.4 82.2h.4M55.6 82.2h-.4M56.1 81.7v-.3M56.1 82.7v.4M56.6 82.2h.4M60.1 83.4h-.2M60.6 82.9v-.2M60.6 83.9v.3M61.1 83.4h.3"/>
<path d="M64.2 82.2h-.4M64.7 81.7v-.3M64.7 82.7v.4M65.2 82.2h.4M77.4 82.3h-.4M77.9 81.8v-.4M77.9 82.8v.3M78.4 82.3h.4M81.7 83.4h-.2M82.2 82.9v-.2M82.2 83.9v.3M82.7 83.4h.2"/>
<path d="M86 82.2h-.4M86.5 81.7v-.3M86.5 82.7v.4M87 82.2h.4M99.2 82.2h-.4M99.7 81.7v-.3M99.7 82.7v.4M100.2 82.2h.4M103.3 83.4h-.2M103.8 82.9v-.2M103.8 83.9v.3M104.3 83.4h.2"/>
<path d="M107.8 82.2h-.4M108.3 81.7v-.3M108.3 82.7v.4M108.8 82.2h.4M121 82.2h-.4M121.5 81.7v-.3M121.5 82.7v.4M121.8 83.4h-.2M122 82.2h.4M122.3 82.9v-.2M122.3 83.9v.3M122.8 83.4h.3"/>
<path d="M123.5 82.5h-.4M124 82v-.4M124 83v.4M124.5 82.5h.4M169 82.6h-.4M169.5 82.1v-.4M169.5 83.1v.4M170 82.6h.4M170.7 83.5h-.3M171.2 83v-.2M171.2 84v.3M171.5 82.4h-.4"/>
<path d="M171.7 83.5h.2M172 81.9v-.4M172 82.9v.4M172.5 82.4h.4M184.7 82.4h-.4M185.2 81.9v-.4M185.2 82.9v.4M185.7 82.4h.4M189.2 83.5h-.2M189.7 83v-.2M189.7 84v.3M190.2 83.5h.3"/>
<path d="M193.3 82.4h-.4M193.8 81.9v-.4M193.8 82.9v.4M194.3 82.4h.4M206.5 82.4h-.4M207 81.9v-.4M207 82.9v.3M207.5 82.4h.4M210.8 83.5h-.2M211.3 83v-.2M211.3 84v.3M211.8 83.5h.2"/>
<path d="M215.1 82.4h-.4M215.6 81.9v-.4M215.6 82.9v.3M216.1 82.4h.4M228.3 82.4h-.4M228.8 81.9v-.4M228.8 82.9v.4M229.3 82.4h.4M232.4 83.5h-.2M232.9 83v-.2M232.9 84v.3M233.4 83.5h.2"/>
<path d="M236.9 82.4h-.4M237.4 81.9v-.4M237.4 82.9v.4M237.9 82.4h.4M250.1 82.4h-.4M250.6 81.9v-.4M250.6 82.9v.4M250.9 83.5h-.2M251.1 82.4h.4M251.4 83v-.2M251.4 84v.3M251.9 83.5h.3"/>
<path d="M252.6 82.6h-.4M253.1 82.1v-.4M253.1 83.1v.4M253.6 82.6h.4"/>
</g>
<text font-size="5.6" x="194.6" y="199">A</text>
<g font-size="4.9">
<text x="12.8" y="14.3">Note: Drawing is Minimaly Dimensioned, Refer to CAD for Machining</text>
<text x="215.1" y="188.9">Finned Cold Plate</text>
<text x="98.2" y="195.7">Quantity: 1</text>
<text x="150.7" y="202.4">6061 Aluminum</text>
<text x="222.2" y="199.4">223e-380-01</text>
</g>
<g font-size="4.7" fill="#808080">
<text x="33.4" y="62.5" transform="rotate(-90 33.4 62.5)">0.225</text>
<text x="133.8" y="63.9" transform="rotate(-90 133.8 63.9)">0.15</text>
<text x="75.3" y="93.1">15.60</text>
<text x="75.3" y="125.1">16.80</text>
<text x="183.1" y="129.8">4.35</text>
<text x="28.5" y="136.6" transform="rotate(-90 28.5 136.6)">0.825</text>
</g>
<text font-size="4.2" x="82.6" y="185.9">NOTES:</text>
<text font-size="3.5" x="148.9" y="194.7">MATERIAL</text>
<g font-size="3.4">
<text x="190.9" y="183.8">TITLE:</text>
<text x="160.3" y="186.8">SCALE: 1:5</text>
<text x="194" y="193.8">SIZE</text>
<text x="208.2" y="205.1">WEIGHT: LBS</text>
<text x="247.7" y="205.1">SHEET 1 OF 2</text>
</g>
<g font-size="3.2">
<text x="44.2" y="210.4">5</text>
<text x="94.6" y="210.3">4</text>
<text x="143.1" y="210.4">3</text>
<text x="193.2" y="210.3">2</text>
<text x="245.4" y="210.6">1</text>
</g>
<text font-size="3" x="14" y="213.5">SOLIDWORKS Educational Product. For Instructional Use Only.</text>
<text font-size="2.8" x="203.8" y="193.5">UW -MADISON PART NUMBER</text>
</svg>
